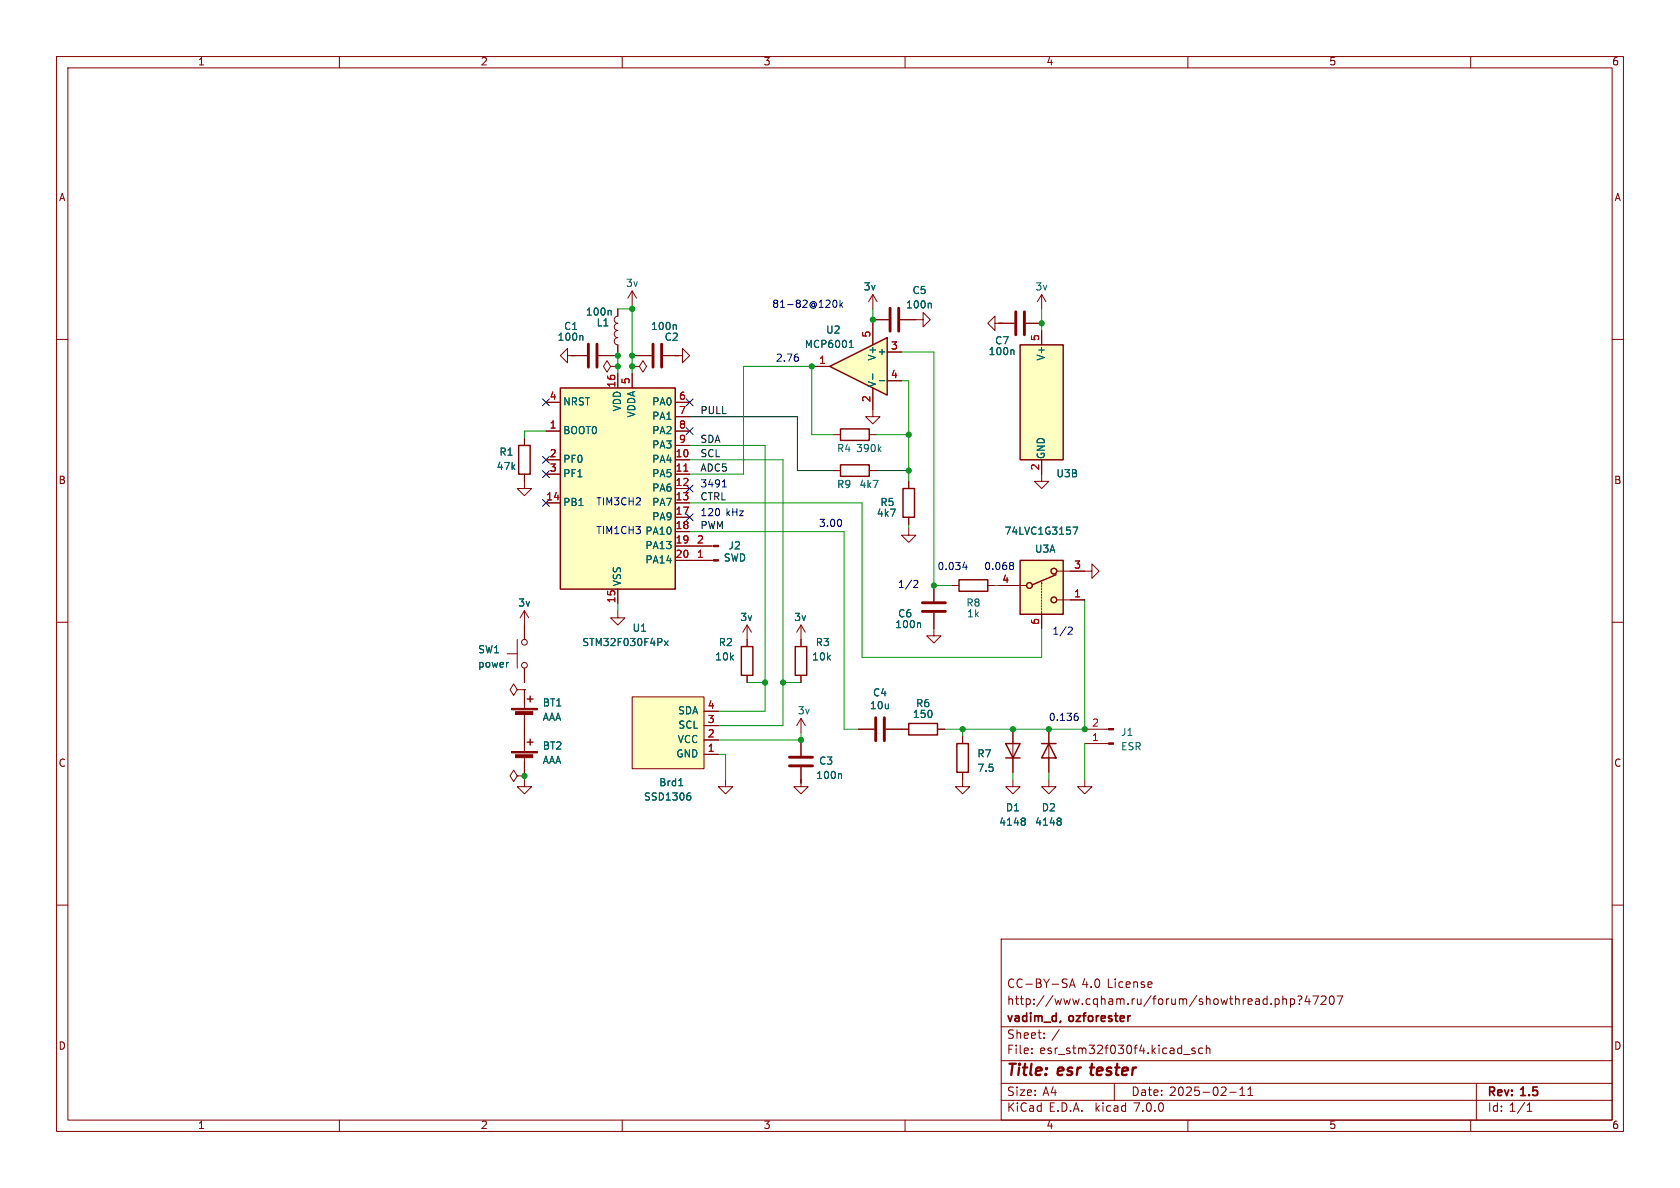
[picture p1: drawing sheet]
<svg xmlns="http://www.w3.org/2000/svg" width="297mm" height="210mm" viewBox="0 0 297 210" stroke-linecap="round" stroke-linejoin="round" font-family="sans-serif">
<g fill="none" stroke="#840000" stroke-width=".18">
<path d="M10 10h277v190h-277zM12 12h273v186h-273zM60 10v2M110 10v2M160 10v2M210 10v2M260 10v2M10 60h2M109.2 54.6v1.3a.64 .64 0 0 0-.6 .6 .64 .64 0 0 0 .6 .7 .64 .64 0 0 0-.6 .6 .64 .64 0 0 0 .6 .6 .64 .64 0 0 0-.6 .7 .64 .64 0 0 0 .6 .6 .64 .64 0 0 0-.6 .6 .64 .64 0 0 0 .6 .7v1.2M111.8 51.4l.7 1.3M111.8 51.4v2.6M111.8 51.4l-.8 1.3"/>
<path d="M154.3 56.5h2.8M154.3 52.1l.8 1.2M154.3 52.1v2.5M154.3 52.1l-.8 1.2M159.1 56.5h4.1v-1.3l1.3 1.3-1.3 1.3v-1.3M175.9 57.2v-1.3l-1.3 1.3 1.3 1.2v-1.2h1.3M176.5 57.2h2.8M181.4 57.2h2.7M184.1 52.1v2.5M184.1 58.4v2.6M184.1 52.1l.8 1.2M184.1 52.1l-.7 1.2"/>
<path d="M285 60h2M92.7 77.5v1.2M96.5 76.2h2.6M96.5 71.1h2.6M100.3 62.9v-1.3l-1.2 1.3 1.2 1.2v-1.2h1.3M101 62.9h2.8M105.8 62.9h2.8M107.9 64.8l-.6 1-.6-1 .6-1 .6 1h1.3M109.2 64.8h.1M109.2 66v2.6M111.8 66v2.6M119.4 76.2h2.5"/>
<path d="M119.4 71.1h2.5M119.4 73.7h2.5M119.4 78.7h2.5M147.3 76.8h1.3M153.7 76.8h1.2M154.3 72.4v1.3h1.3l-1.3 1.2-1.3-1.2h1.3M92.7 83.8v2.6h1.3l-1.3 1.2-1.3-1.2h1.3M96.5 81.3h2.6M96.5 83.8h2.6M96.5 88.9h2.6M119.4 96.5h6.7M119.4 99.1h6.7"/>
<path d="M119.4 81.3h2.5M119.4 83.8h2.5M119.4 86.4h2.5M119.4 88.9h2.5M119.4 91.4h2.5M119.4 94h2.5M147.3 83.2h1.3M153.7 83.2h1.2M160.7 93.3v1.3h-1.3l1.3 1.3 1.2-1.3h-1.2M160.7 85.1v1.3M160.7 91.4v1.3M184.1 81.3v3.8h1.3l-1.3 1.3-1.2-1.3h1.2"/>
<path d="M10 110h2M89.7 115.6h1.7M91.4 113v5.1M92.7 108v5M92.7 118.1v2.6M92.7 108l.8 1.2M92.7 108l-.8 1.2M109.2 108v1.2h1.3l-1.3 1.3-1.3-1.3h1.3M109.2 104.1v2.6M132.1 110.5v3.8M132.1 119.4v1.3M132.1 110.5l-.8 1.3"/>
<path d="M132.1 110.5l.7 1.3M141.6 110.5v3.8M141.6 119.4v1.3M141.6 110.5l-.8 1.3M141.6 110.5l.8 1.3M285 110h2M91.4 137.2l-.6 1-.6-1 .6-1.1 .6 1.1h1.3M91.4 121.9l-.6 1-.6-1 .6-1 .6 1h1.3M92.7 137.2h.1M92.7 137.8v1.3h1.3l-1.3 1.2-1.3-1.2h1.3M92.7 121.9h.1M92.7 121.9v3.3"/>
<path d="M92.7 126.2v6.6M92.7 133.9v3.3M111.8 123.2h12.7v12.7h-12.7zM124.5 133.4h2.5M124.5 130.8h2.5M124.5 128.3h2.5M124.5 125.7h2.5M128.3 137.8v1.3h-1.3l1.3 1.2 1.2-1.2h-1.2M141.6 137.8v1.3h1.3l-1.3 1.2-1.3-1.2h1.3M141.6 127l-.8 1.3M141.6 127v2.5M141.6 127l.8 1.3"/>
<path d="M10 160h2M285 160h2M177 166h108v32h-108zM189.1 174.6l.5-1.5 .5 1.5M189.2 174.1h.7M203.6 173.6l.1 .3-.8 .2M226 176.6l.1 .2v.5l-.1 .2M226.8 176.7l.2-.1h.4v1M226.8 176.1v1.5M228.1 176.6h.5l.3 .2v.5l-.2 .2h-.6M228.1 176.6v1.5M229.4 176.1h.5a.38 .38 0 0 1 .2 .4 .38 .38 0 0 1-.3 .3l-.1 .2"/>
<path d="M229.7 177.4v.2M231.1 176l-.4 1.1h.9M231.4 176.6v1M232.1 176.1h1l-.7 1.5M233.6 176.2l.5-.1 .3 .1v.3l-.9 1.1h.9M235.1 176.2l.3-.1a.81 .81 0 0 1 .5 .6 .81 .81 0 0 1-.3 .8l-.1 .1a.81 .81 0 0 1-.4-1.4zM236.4 176.1h1l-.7 1.5M60 198v2M110 198v2M160 198v2M177 194.5h108M177 191.5h108"/>
<path d="M177 187.5h108M177 181.5h108M182.4 186.1v.2M182.4 185.3v.2M184.6 183.4v.2M184.6 182.6v.2M197 191.5v3M209.3 186.4h1.1M210 198v2M211.3 185.3h-.4l-.2 .2 .1 .2 .5 .1v.4h-.6M212.6 185.3h-.4l-.3 .2v.5l.1 .2h.6M213.3 185.4l.2-.1h.3l.1 1"/>
<path d="M213.3 184.8v1.5M217.4 193.1h1.1M219.2 193.7h.8M219.2 192.6l.4-.4v1.5M220.6 193.7h.9M220.6 192.6l.4-.4v1.5M260 198v2M261 191.5v6.5M270 196.5h.8M270 195.4l.4-.4v1.5"/>
<circle cx="92.7" cy="113.5" r=".51"/>
<circle cx="92.7" cy="117.6" r=".51"/>
</g>
<path d="M91.7 78.7h2v5.1h-2zM99.1 68.6h20.3v35.5h-20.3zM148.6 75.8h5.1v2.1h-5.1zM180.3 61h7.7v20.3h-7.7zM148.6 82.2h5.1v2h-5.1zM159.6 86.4h2.1v5h-2.1zM131.1 114.3h2v5.1h-2zM140.6 114.3h2v5.1h-2zM93.2 123.6h1M93.2 131.2h1M93.7 123.1v1M93.7 130.7v1" fill="none" stroke="#840000" stroke-width=".25"/>
<path d="M102.9 59.3l.2 .2v.7M107.9 54.9l.2 .1v.7M164.5 53.6l.1 .2v.6M155.4 79.4l.4 .4M155.8 79l-.5 .5M179.1 61.9l.2 .1v.7M89.8 117.1h.1M117.5 113.3l.6 .8M118.1 113.3l-.6 .8M120 138.9h.7M121.8 140.2h.2M121.9 140.7l.2 .2v.3l-.2 .2" fill="none" stroke="#006464" stroke-width=".18"/>
<g fill="#ffffc2" stroke="#ffffc2" stroke-width=".18">
<path d="M111.8 123.2h12.7v12.7h-12.7z"/>
<path d="M180.3 61h7.7v20.3h-7.7z"/>
<path d="M99.1 68.6h20.3v35.5h-20.3z"/>
</g>
<g fill="#840000" stroke="#840000" stroke-width=".18">
<path d="M126.1 96.4h.9v.2h-.9z"/>
<path d="M126.1 98.9h.9v.3h-.9z"/>
<path d="M90.4 125.2h4.6v.3h-4.6z"/>
<path d="M91.1 125.8h3.1v.5h-3.1z"/>
<path d="M90.4 132.8h4.6v.3h-4.6z"/>
<path d="M91.1 133.4h3.1v.5h-3.1z"/>
</g>
<path d="M157.4 54.5v4M158.9 54.5v4M179.6 55.1v4.1M181.1 55.1v4.1M104 60.8v4.1M105.5 60.8v4.1" fill="none" stroke="#840000" stroke-width=".51"/>
<path d="M120.9 83.3h.7" fill="none" stroke="#a90000" stroke-width=".18"/>
<path d="M146.7 64.8l10.1-5.1v10.2z" fill="#ffffc2"/>
<g fill="none" stroke="#840000" stroke-width=".25">
<path d="M146.7 64.8l10.1-5.1v10.2zM180.3 99.1h7.7v9.5h-7.7zM169.5 102.5h5.1v2h-5.1zM186.7 101.6l-4.2 1.8M160.7 127.9h5v2h-5zM169.2 131.4h2v5.1h-2zM177.8 131.4h2.5l-1.2 2.6zM177.8 134h2.5M184.1 131.4h2.6M185.4 131.4l1.3 2.6h-2.6z"/>
<circle cx="182" cy="103.5" r=".51"/>
<circle cx="186.3" cy="106" r=".51"/>
<circle cx="186.3" cy="101" r=".51"/>
</g>
<g fill="none" stroke="#840000" stroke-width=".18">
<path d="M109.2 54.6v1.3M154.3 57.2v3.8M154.3 56.5h2.8M159.1 56.5h2.8M176.5 57.2h2.8M181.4 57.2h2.7M184.1 58.4v2.6M92.7 77.5v1.2M96.5 76.2h2.6M96.5 71.1h2.6M101 62.9h2.8M105.8 62.9h2.8"/>
<path d="M109.2 64.8h.1M109.2 61v1.2M109.2 66v2.6M111.8 64.8h1.2l.7 1 .6-1-.6-1-.7 1M111.8 64.8h.1M111.8 66v2.6M112.4 62.9h2.8M117.2 62.9h2.8M119.4 62.9h1.2v-1.3l1.3 1.3-1.3 1.2v-1.2M119.4 76.2h2.5M119.4 71.1h2.5M119.4 73.7h2.5"/>
<path d="M119.4 78.7h2.5M144.1 64.8h2.6M154.3 68.6v3.8M156.8 62.2h2.6M156.8 67.3h2.6M92.7 83.8v1.3M96.5 81.3h2.6M96.5 83.8h2.6M96.5 88.9h2.6M119.4 99.1h6.3M119.4 96.5h6.3M119.4 81.3h2.5"/>
<path d="M119.4 83.8h2.5M119.4 86.4h2.5M119.4 88.9h2.5M119.4 91.4h2.5M119.4 94h2.5M147.3 83.2h1.3M153.7 83.2h1.2M160.7 85.1v1.3M160.7 91.4v1.3M184.1 81.3v2.5M92.7 110.5v2.5M92.7 118.1v2.6"/>
<path d="M109.2 104.1v2.6M132.1 113v1.3M132.1 119.4v1.3M141.6 113v1.3M141.6 119.4v1.3M165.1 108.3v4.1h1.3l-1.3 1.3-1.3-1.3h1.3M165.1 103.5v2.8M168.3 103.5h1.2M174.6 103.5h1.3M176.5 103.5h4.9M184.1 103v.3M184.1 103.5v.3"/>
<path d="M184.1 104v.3M184.1 104.5v.3M184.1 105v.3M184.1 105.5v.3M184.1 106v.3M184.1 106.6v.2M184.1 107.1v.2M184.1 107.6v.2M184.1 108.1v3M186.9 101h6.1v-1.3l1.3 1.3-1.3 1.2v-1.2M186.9 106h4.9M92.7 121.9h.1"/>
<path d="M92.7 137.2h.1M92.7 121.9v2.6M92.7 127v5.1M92.7 134.6v2.6M124.5 133.4h2.5M124.5 130.8h2.5M124.5 128.3h2.5M124.5 125.7h2.5M141.6 130.8v2.8M141.6 135.6v2.8M151.8 128.9h2.8M156.6 128.9h4.1"/>
<path d="M165.7 128.9h1.3M170.2 136.5v2.6h1.2l-1.2 1.2-1.3-1.2h1.3M170.2 130.2v1.2M179.1 137.8v1.3h-1.3l1.3 1.2 1.2-1.2h-1.2M179.1 128.9v7.6M185.4 137.8v1.3h-1.3l1.3 1.2 1.3-1.2h-1.3M185.4 128.9v7.6M191.8 137.8v1.3h1.2l-1.2 1.2-1.3-1.2h1.3M191.8 128.9h4.2M191.8 131.4h4.2"/>
</g>
<g fill="none" stroke="#006464" stroke-width=".18">
<path d="M102.9 59.3l.2 .2v.7M107.9 54.9l.2 .1v.7M119.4 57.4l.2 .2v.7M164.5 53.6l.1 .2v.6M150.1 61.4h.8M150.3 60.5l.2-.3v1.2M154.3 66.1v1M155.4 67.3h1M179.1 61.9l.2 .1v.7M189.7 93.2h.8l-.5 1.2M89.8 117.1h.1M117.5 113.3l.6 .8"/>
<path d="M118.1 113.3l-.6 .8M162.6 110.1l.1 .2v.7M120 138.9h.7M148.6 136.8l.2 .2v.6M121.8 140.2h.2M121.9 140.7l.2 .2v.3l-.2 .2M181 144.6l.2 .3-.2 .3 .2 .2v.2l-.2 .3M187.4 144.6l.2 .3-.2 .3 .2 .2v.2l-.2 .3"/>
</g>
<path d="M115.4 60.8v4.1M117 60.8v4.1M163.1 108.1h4M163.1 106.6h4M139.6 133.9h4M139.6 135.4h4M154.8 126.9v4M156.3 126.9v4" fill="none" stroke="#840000" stroke-width=".51"/>
<g fill="#840000" stroke="#840000" stroke-width=".18">
<path d="M196 128.8h.8v.2h-.8z"/>
<path d="M196 131.3h.8v.3h-.8z"/>
</g>
<path d="M180.3 99.1h7.7v9.5h-7.7z" fill="#ffffc2" stroke="#ffffc2" stroke-width=".18"/>
<g fill="none" stroke="#0000c2" stroke-width=".18">
<path d="M147.3 53.3l.2-.2a.68 .68 0 0 1 .5 .6 .68 .68 0 0 1-.5 .6l-.2-.2M148.5 53.1v1.2M148.6 53.8l.4 .5M149 53.5l-.5 .5M127.7 86.1h.7M127.9 85l.2-.2v1.3M170.8 99.8v.9M178.9 99.4l.3 .3-.3 .3 .3 .2v.2l-.3 .3M161.7 102.6l.4 .1 .2 .3-.8 .9h.8M170.2 100.3h.8M189 110.8l.4 .1 .2 .3-.8 .9h.8M190.3 126.1h.2"/>
<path d="M190.4 126.6l.2 .2v.3l-.2 .3"/>
</g>
<g fill="none" stroke="#009600" stroke-width=".18">
<path d="M109.2 54.6h2.6M111.8 54v12M154.3 54.6v2.6M176.5 57.2h.7M184.1 54.6v3.8M96.5 76.2h-3.8v1.3M101 62.9h.6M108.6 62.9h.6M109.2 62.2v3.8M111.8 62.9h.6M119.4 62.9h.6M121.9 78.7h13.4v47h-8.3"/>
<path d="M143.5 64.8v12h3.8M144.1 64.8h-12.7v19h-9.5M154.9 76.8h5.8M159.4 67.3h1.3v17.8M159.4 62.2h5.7v41.3h3.2M121.9 81.3h16.5v47h-11.4M121.9 94h27.3v34.9h2.6M121.9 88.9h30.5v27.3h31.7v-5.1M160.7 92.7v.6M109.2 106.7v1.3M175.9 103.5h.6M191.8 106v22.9h-24.8"/>
<path d="M92.7 137.2v.6M127 133.4h1.3v4.4M132.1 120.7h3.2M138.4 120.7h3.2M141.6 129.5v1.3h-14.6M141.6 137.8v.6M170.2 128.9v1.3M179.1 136.5v1.3M185.4 136.5v1.3M191.8 131.4v6.4"/>
</g>
<path d="M121.9 73.7h19.1v9.5h6.3M154.9 83.2h5.8" fill="none" stroke="#000" stroke-width=".18"/>
<g fill="none" stroke="#000084" stroke-width=".18">
<path d="M95.9 70.5l1.2 1.2M97.1 70.5l-1.2 1.2M121.3 75.6l1.2 1.2M121.3 70.5l1.2 1.2M122.5 75.6l-1.2 1.2M122.5 70.5l-1.2 1.2M95.9 80.7l1.2 1.2M95.9 83.2l1.2 1.2M95.9 88.3l1.2 1.2M97.1 80.7l-1.2 1.2M97.1 83.2l-1.2 1.2M97.1 88.3l-1.2 1.2"/>
<path d="M121.3 85.8l1.2 1.2M121.3 90.8l1.2 1.2M122.5 85.8l-1.2 1.2M122.5 90.8l-1.2 1.2"/>
</g>
<path d="M120.9 83.3h.7" fill="none" stroke="#a90000" stroke-width=".18"/>
<g fill="#009600" stroke="#009600" stroke-width=".18">
<circle cx="179.1" cy="128.9" r=".46"/>
<circle cx="170.2" cy="128.9" r=".46"/>
<circle cx="165.1" cy="103.5" r=".46"/>
<circle cx="185.4" cy="128.9" r=".46"/>
<circle cx="191.8" cy="128.9" r=".46"/>
<circle cx="111.8" cy="62.9" r=".46"/>
<circle cx="109.2" cy="64.8" r=".46"/>
<circle cx="109.2" cy="62.9" r=".46"/>
<circle cx="135.3" cy="120.7" r=".46"/>
<circle cx="141.6" cy="130.8" r=".46"/>
<circle cx="92.7" cy="137.2" r=".46"/>
<circle cx="138.4" cy="120.7" r=".46"/>
<circle cx="154.3" cy="56.5" r=".46"/>
<circle cx="143.5" cy="64.8" r=".46"/>
<circle cx="160.7" cy="83.2" r=".46"/>
<circle cx="160.7" cy="76.8" r=".46"/>
<circle cx="184.1" cy="57.2" r=".46"/>
<circle cx="111.8" cy="64.8" r=".46"/>
<circle cx="111.8" cy="54.6" r=".46"/>
</g>
<g font-size="2.8" fill="#840000">
<text x="178" y="190.8">Title:</text>
<text x="187.1" y="190.8">esr tester</text>
</g>
<g font-size="2.1" fill="#840000">
<text x="178" y="177.9">http://www.cqham.ru/forum/showthread.php?47207</text>
<text x="178" y="174.9">CC-BY-SA</text>
<text x="191.2" y="174.9">4.0</text>
<text x="195.7" y="174.9">License</text>
<text x="178" y="183.9">Sheet:</text>
<text x="178" y="181.1">vadim_d,</text>
<text x="185.9" y="183.9">/</text>
<text x="189.1" y="181.1">ozforester</text>
<text x="178" y="186.6">File:</text>
<text x="183.8" y="186.6">esr_stm32f030f4.kicad_sch</text>
<text x="178" y="196.8">KiCad</text>
<text x="178" y="194">Size:</text>
<text x="184.3" y="194">A4</text>
<text x="185.4" y="196.8">E.D.A.</text>
<text x="193.7" y="196.8">kicad</text>
<text x="200" y="194">Date:</text>
<text x="200.6" y="196.8">7.0.0</text>
<text x="206.7" y="194">2025-02-11</text>
<text x="263" y="194.2">Rev:</text>
<text x="263" y="196.8">Id: 1/1</text>
<text x="269" y="194.2">1.5</text>
</g>
<g font-size="1.8" fill="#840000">
<text x="35" y="11.8">1</text>
<text x="85" y="11.8">2</text>
<text x="135" y="11.8">3</text>
<text x="185" y="11.8">4</text>
<text x="235" y="11.8">5</text>
<text x="285" y="11.8">6</text>
<text x="10.4" y="35.8">A</text>
<text x="285.4" y="35.8">A</text>
<text x="10.3" y="85.8">B</text>
<text x="285.3" y="85.8">B</text>
<text x="10.3" y="135.8">C</text>
<text x="285.3" y="135.8">C</text>
<text x="10.3" y="185.8">D</text>
<text x="285.3" y="185.8">D</text>
<text x="35" y="199.8">1</text>
<text x="85" y="199.8">2</text>
<text x="135" y="199.8">3</text>
<text x="185" y="199.8">4</text>
<text x="235" y="199.8">5</text>
<text x="285" y="199.8">6</text>
</g>
<g font-size="1.8" fill="#006464">
<text x="110.6" y="51">3v</text>
<text x="152.6" y="51.6">3v</text>
<text x="161.3" y="52.3">C5</text>
<text x="183" y="51.6">3v</text>
<text x="99.7" y="58.6">C1</text>
<text x="103.5" y="56.1">100n</text>
<text x="105.4" y="58">L1</text>
<text x="115" y="58.6">100n</text>
<text x="146" y="59.2">U2</text>
<text x="160.1" y="54.8">100n</text>
<text x="98.5" y="60.5">100n</text>
<text x="117.4" y="60.5">C2</text>
<text x="142.2" y="61.8">MCP6001</text>
<text x="155" y="63.1">+</text>
<text x="155.1" y="63.9" transform="rotate(-90 155.1 63.9)">V+</text>
<text x="174.7" y="63.1">100n</text>
<text x="175.9" y="61.2">C7</text>
<text x="185" y="63.9" transform="rotate(-90 185 63.9)">V+</text>
<text x="99.6" y="71.9">NRST</text>
<text x="115.2" y="71.9">PA0</text>
<text x="155.1" y="68.5" transform="rotate(-90 155.1 68.5)">V-</text>
<text x="99.6" y="77">BOOT0</text>
<text x="110" y="72.8" transform="rotate(-90 110 72.8)">VDD</text>
<text x="112.6" y="73.9" transform="rotate(-90 112.6 73.9)">VDDA</text>
<text x="115.2" y="74.5">PA1</text>
<text x="115.2" y="77">PA2</text>
<text x="87.7" y="83.4">47k</text>
<text x="88.2" y="80.8">R1</text>
<text x="99.6" y="82.1">PF0</text>
<text x="115.2" y="82.1">PA4</text>
<text x="115.2" y="79.6">PA3</text>
<text x="147.9" y="80.2">R4</text>
<text x="151.3" y="80.2">390k</text>
<text x="185" y="81.2" transform="rotate(-90 185 81.2)">GND</text>
<text x="99.6" y="89.7">PB1</text>
<text x="99.6" y="84.6">PF1</text>
<text x="115.2" y="84.6">PA5</text>
<text x="115.2" y="87.2">PA6</text>
<text x="115.2" y="89.7">PA7</text>
<text x="155.6" y="89.7">R5</text>
<text x="186.7" y="84.6">U3B</text>
<text x="114" y="94.8">PA10</text>
<text x="115.2" y="92.3">PA9</text>
<text x="154.9" y="91.6">4k7</text>
<text x="177.5" y="94.8">74LVC1G3157</text>
<text x="114" y="97.3">PA13</text>
<text x="114" y="99.9">PA14</text>
<text x="127.9" y="99.5">SWD</text>
<text x="128.7" y="97.4">J2</text>
<text x="182.9" y="98">U3A</text>
<text x="91.6" y="107.5">3v</text>
<text x="110" y="103.6" transform="rotate(-90 110 103.6)">VSS</text>
<text x="170.8" y="107.5">R8</text>
<text x="111.8" y="112">U1</text>
<text x="130.8" y="110">3v</text>
<text x="140.3" y="110">3v</text>
<text x="158.2" y="111.3">100n</text>
<text x="158.7" y="109.4">C6</text>
<text x="170.9" y="109.4">1k</text>
<text x="84.5" y="115.8">SW1</text>
<text x="84.5" y="118.3">power</text>
<text x="102.9" y="114.5">STM32F030F4Px</text>
<text x="126.4" y="117">10k</text>
<text x="127" y="114.5">R2</text>
<text x="143.5" y="117">10k</text>
<text x="144.2" y="114.5">R3</text>
<text x="95.9" y="125.2">BT1</text>
<text x="153.7" y="125.6">10u</text>
<text x="154.3" y="123.4">C4</text>
<text x="161.9" y="125.3">R6</text>
<text x="95.9" y="127.7">AAA</text>
<text x="119.7" y="131.6">VCC</text>
<text x="119.7" y="126.6">SDA</text>
<text x="119.8" y="129.1">SCL</text>
<text x="141" y="126.6">3v</text>
<text x="161.3" y="127.2">150</text>
<text x="198.1" y="130.4">J1</text>
<text x="95.9" y="132.8">BT2</text>
<text x="95.9" y="135.3">AAA</text>
<text x="119.4" y="134.2">GND</text>
<text x="144.2" y="138">100n</text>
<text x="144.7" y="135.4">C3</text>
<text x="172.7" y="134.2">R7</text>
<text x="172.7" y="136.7">7.5</text>
<text x="198.1" y="132.9">ESR</text>
<text x="113.8" y="141.8">SSD1306</text>
<text x="116.5" y="139.3">Brd1</text>
<text x="177.8" y="143.7">D1</text>
<text x="184.1" y="143.7">D2</text>
<text x="176.6" y="146.2">4148</text>
<text x="182.9" y="146.2">4148</text>
</g>
<g font-size="1.8" fill="#0000c2">
<text x="136.5" y="54.6">81-82@120k</text>
<text x="137.2" y="64.1">2.76</text>
<text x="105.4" y="89.5">TIM3CH2</text>
<text x="123.8" y="86.4">3491</text>
<text x="105.4" y="94.6">TIM1CH3 PA10</text>
<text x="123.8" y="91.4">120</text>
<text x="128.3" y="91.4">kHz</text>
<text x="144.8" y="93.3">3.00</text>
<text x="165.7" y="101">0.034</text>
<text x="174" y="101">0.068</text>
<text x="158.7" y="104.1">1/2</text>
<text x="186.1" y="112.4">1/2</text>
<text x="185.4" y="127.6">0.136</text>
</g>
<g font-size="1.8" fill="#a90000">
<text x="154.1" y="59.7" transform="rotate(-90 154.1 59.7)">5</text>
<text x="144.7" y="64.5">1</text>
<text x="157.4" y="62">3</text>
<text x="183.9" y="60.4" transform="rotate(-90 183.9 60.4)">5</text>
<text x="97.1" y="70.9">4</text>
<text x="109" y="68.6" transform="rotate(-90 109 68.6)">16</text>
<text x="111.5" y="68" transform="rotate(-90 111.5 68)">5</text>
<text x="120" y="70.9">6</text>
<text x="154.1" y="71.2" transform="rotate(-90 154.1 71.2)">2</text>
<text x="157.4" y="67.1">4</text>
<text x="97.1" y="75.9">1</text>
<text x="120" y="73.4">7</text>
<text x="120" y="75.9">8</text>
<text x="97.1" y="81">2</text>
<text x="97.1" y="83.6">3</text>
<text x="119.4" y="81">10</text>
<text x="119.4" y="83.6">11</text>
<text x="120" y="78.5">9</text>
<text x="183.9" y="83.2" transform="rotate(-90 183.9 83.2)">2</text>
<text x="96.5" y="88.6">14</text>
<text x="119.4" y="86.1">12</text>
<text x="119.4" y="88.6">13</text>
<text x="119.4" y="91.2">17</text>
<text x="119.4" y="93.7">18</text>
<text x="119.4" y="96.3">19</text>
<text x="119.4" y="98.8">20</text>
<text x="123.2" y="98.8">1</text>
<text x="123.2" y="96.3">2</text>
<text x="189.8" y="100.7">3</text>
<text x="109" y="106.7" transform="rotate(-90 109 106.7)">15</text>
<text x="177.1" y="103.3">4</text>
<text x="189.8" y="105.8">1</text>
<text x="183.9" y="110.5" transform="rotate(-90 183.9 110.5)">6</text>
<text x="125.1" y="125.5">4</text>
<text x="125.1" y="130.6">2</text>
<text x="125.1" y="128">3</text>
<text x="193" y="131.2">1</text>
<text x="193" y="128.7">2</text>
<text x="125.1" y="133.1">1</text>
</g>
<text font-size="1.8" x="123.8" y="73.4">PULL</text>
<g font-size="1.8" fill="#0f0f0f">
<text x="123.8" y="81">SCL</text>
<text x="123.8" y="78.5">SDA</text>
<text x="123.8" y="83.6">ADC5</text>
<text x="123.8" y="88.6">CTRL</text>
<text x="123.8" y="93.7">PWM</text>
</g>
<g font-size="1.8" fill="#008484">
<text x="147.9" y="86.6">R9</text>
<text x="151.9" y="86.6">4k7</text>
</g>
</svg>
